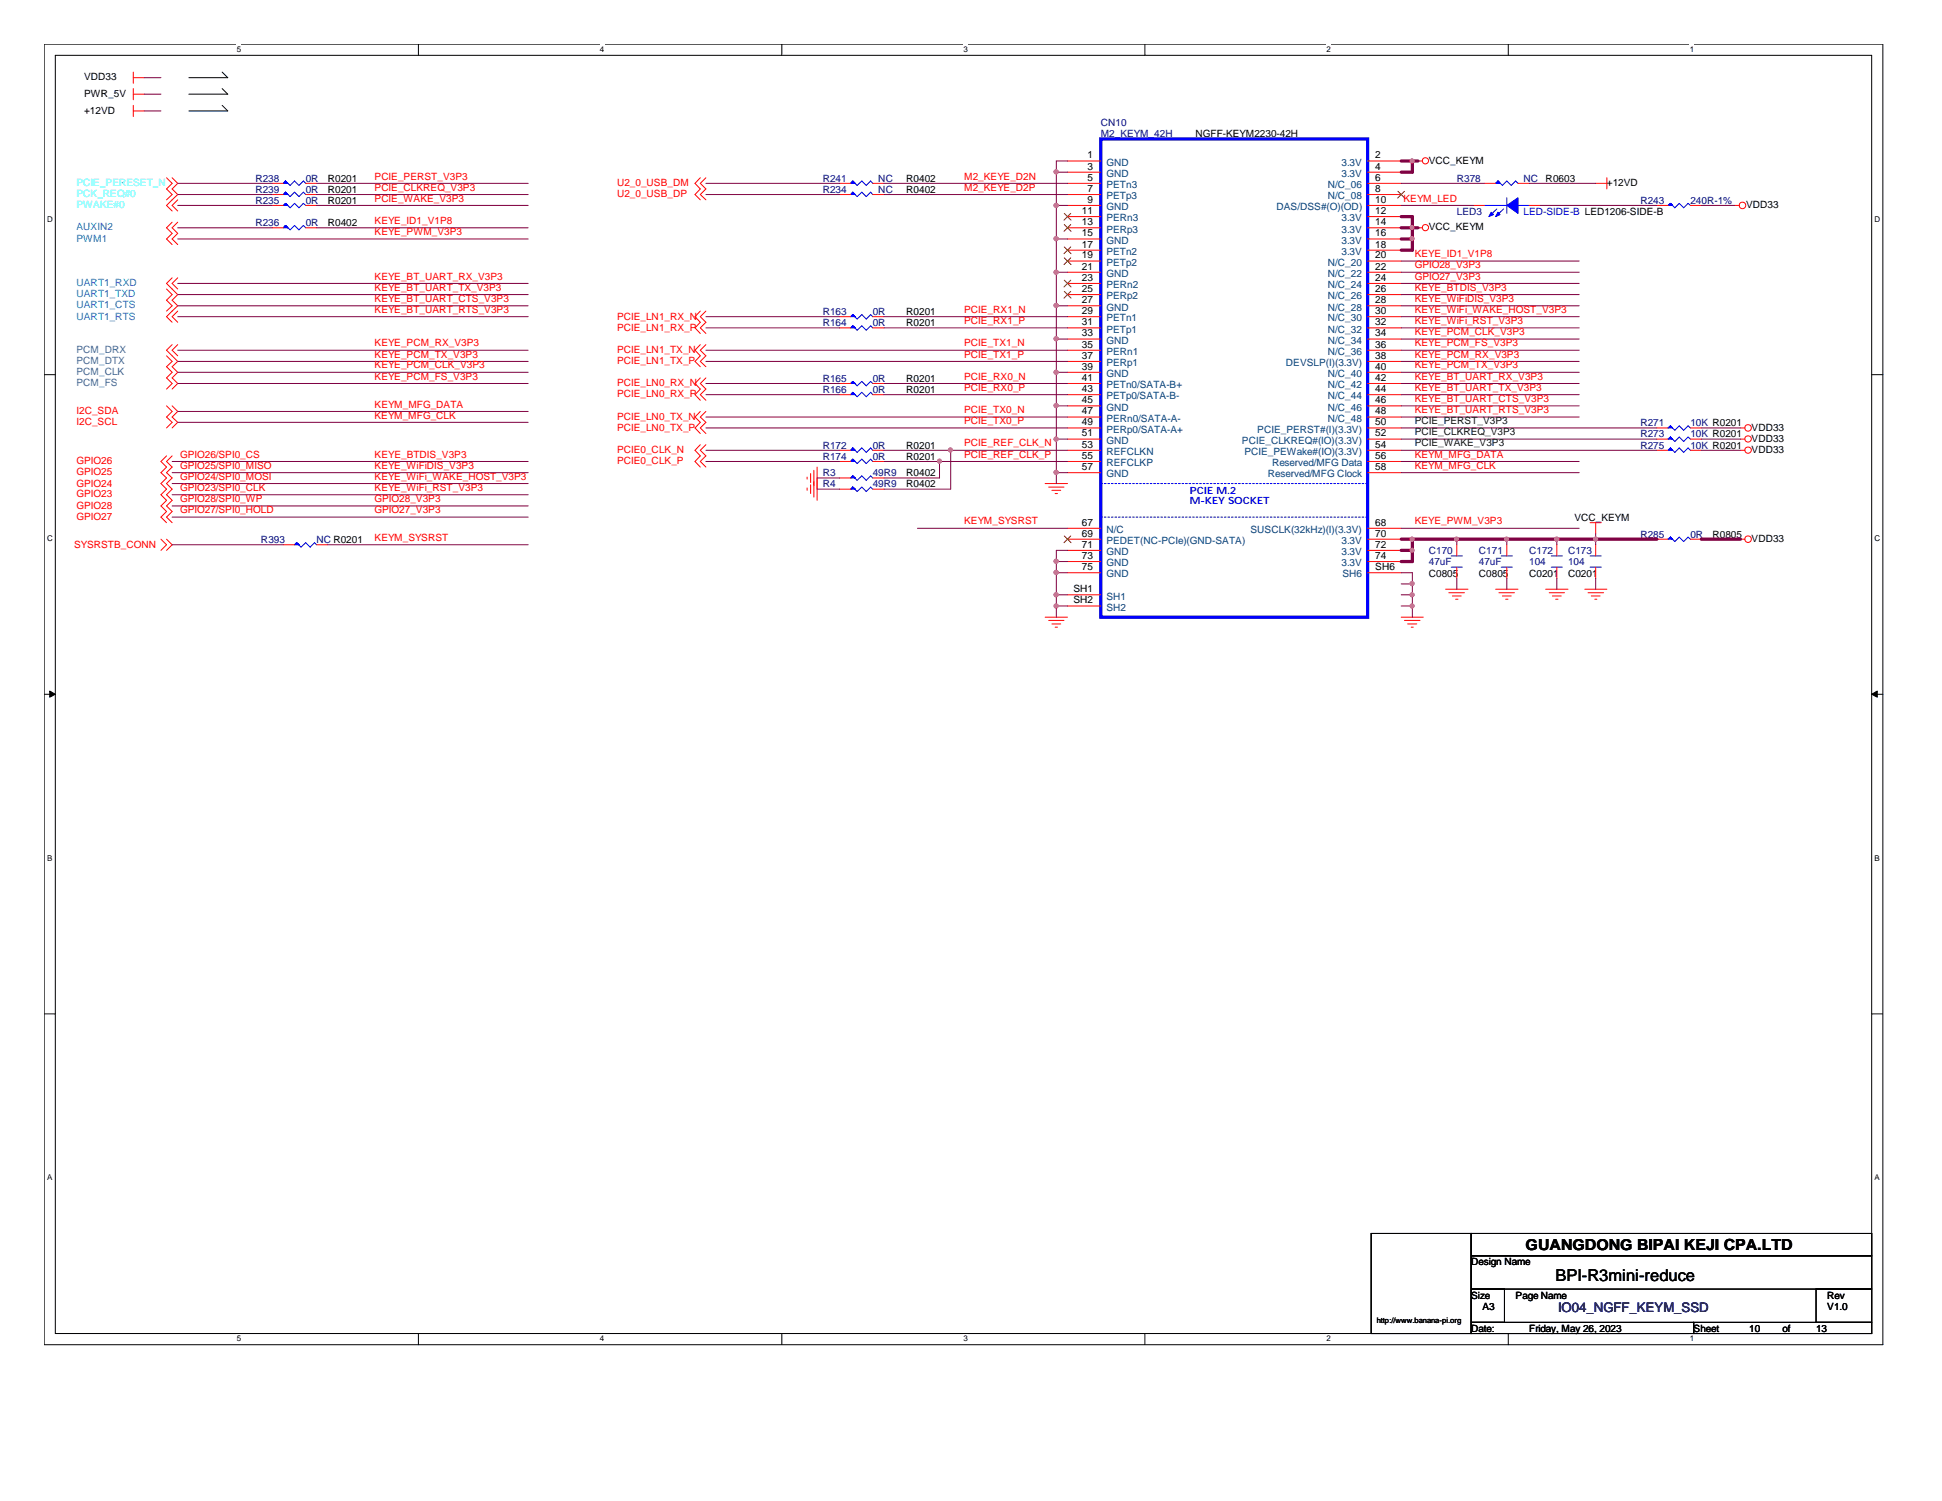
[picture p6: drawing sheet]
<svg xmlns="http://www.w3.org/2000/svg" width="279mm" height="216mm" viewBox="0 0 279 216" stroke-linecap="round" stroke-linejoin="round" font-family="sans-serif">
<path d="M6.3 6.3h264.6v187.1h-264.6zM8 8h261.3v183.8h-261.3z" fill="none" stroke="#000" stroke-width=".14"/>
<g fill="#fff">
<path d="M34.1 6.4h.6v1.3h-.6z"/>
<path d="M34.1 191.9h.6v1.3h-.6z"/>
</g>
<path d="M60.2 6.3v1.7M60.2 191.8v1.6" fill="none" stroke="#000" stroke-width=".14"/>
<g fill="#fff">
<path d="M86.3 6.4h.6v1.3h-.6z"/>
<path d="M86.3 191.9h.6v1.3h-.6z"/>
</g>
<path d="M112.5 6.3v1.7M112.5 191.8v1.6" fill="none" stroke="#000" stroke-width=".14"/>
<g fill="#fff">
<path d="M138.6 6.4h.6v1.3h-.6z"/>
<path d="M138.6 191.9h.6v1.3h-.6z"/>
</g>
<path d="M164.7 6.3v1.7M164.7 191.8v1.6" fill="none" stroke="#000" stroke-width=".14"/>
<g fill="#fff">
<path d="M190.8 6.4h.6v1.3h-.6z"/>
<path d="M190.8 191.9h.6v1.3h-.6z"/>
</g>
<path d="M217 6.3v1.7M217 191.8v1.6" fill="none" stroke="#000" stroke-width=".14"/>
<g fill="#fff">
<path d="M243.1 6.4h.6v1.3h-.6z"/>
<path d="M243.1 191.9h.6v1.3h-.6z"/>
<path d="M6.8 30.8h.7v1.3h-.7z"/>
<path d="M269.7 30.8h.8v1.3h-.8z"/>
<path d="M6.8 76.7h.7v1.4h-.7z"/>
<path d="M269.7 76.7h.8v1.4h-.8z"/>
</g>
<path d="M6.3 53.9h1.7M269.3 53.9h1.6" fill="none" stroke="#000" stroke-width=".14"/>
<g fill="#fff">
<path d="M6.8 122.7h.7v1.3h-.7z"/>
<path d="M269.7 122.7h.7v1.3h-.7z"/>
</g>
<path d="M6.3 99.9h1.7M269.3 99.9h1.6" fill="none" stroke="#000" stroke-width=".14"/>
<g fill="#000" stroke="#000" stroke-width=".14">
<path d="M7.2 99.4l.8 .5-.8 .4z" fill-rule="evenodd"/>
<path d="M269.3 99.9l.8-.5v.9z" fill-rule="evenodd"/>
</g>
<g fill="#fff">
<path d="M6.8 168.7h.7v1.3h-.7z"/>
<path d="M269.7 168.7h.7v1.3h-.7z"/>
</g>
<path d="M32 10.4l.8 .8h-5.6M32 12.7l.8 .8h-5.6M32 15.2l.8 .8h-5.6M6.3 145.8h1.7M269.3 145.8h1.6M197.3 177.4h14.4v14.4h-14.4zM211.7 177.4h57.6v3.2h-57.6zM211.7 180.6h57.6v4.8h-57.6zM211.7 185.4h4.8v4.8h-4.8zM211.7 190.2h32v1.6h-32zM243.7 190.2h25.6v1.6h-25.6zM261.3 185.4h8v4.8h-8z" fill="none" stroke="#000" stroke-width=".14"/>
<g fill="none" stroke="#f00" stroke-width=".14">
<path d="M19.2 16h1.5M19.2 10.4v1.6M19.2 12.7v1.7M19.2 15.2v1.6M19.2 13.5h1.5M19.2 11.2h1.5M24 25.6l.8 .8-.8 .8 .8 .8-.8 .7M24.8 25.6l.8 .8-.8 .8 .8 .8-1.6 1.5 .8 .9M24.8 32l-.8 .8 .8 .8-.8 .8 .8 .8M24.8 40l-.8 .8 1.6 1.6-.8 .8 .8 .8-1.6 1.6 .8 .8M25.6 28.7l-.8 .8 .8 .9M25.6 32l-.8 .8 .8 .8-.8 .8 .8 .8"/>
<path d="M25.6 40l-.8 .8 .8 .8M39.2 29.5h1.6M39.2 32.8h1.6M39.2 26.4h1.6M39.2 28h1.6M44 29.5h1.6M44 32.8h1.6M44 26.4h1.6M44 28h1.6M100.8 25.6l-.8 .8 .8 .8-.8 .8 .8 .7M101.6 25.6l-.8 .8 .8 .8-.8 .8 .8 .7M120.8 26.4h1.6"/>
<path d="M120.8 28h1.6M125.6 26.4h1.6M125.6 28h1.6M153.6 23.2h4.8M153.6 29.5h4.8M153.6 32.8h4.8M153.6 26.4h4.8M153.6 28h4.8M153.6 24.8h4.8M153.6 31.2h4.8M153.6 34.4h4.8M153.6 36h4.8"/>
<path d="M153.6 37.5h4.8M153.6 39.2h4.8M196.8 23.2h4.8M196.8 29.5h4.8M196.8 32.8h4.8M196.8 26.4h4.8M196.8 28h4.8M196.8 24.8h4.8M196.8 31.2h4.8M196.8 34.4h4.8M196.8 36h4.8M196.8 37.5h4.8"/>
<path d="M196.8 39.2h4.8M204 23.2h.6M204 32.8h.6M212 29.5h1.6M213.6 26.4h1.6M218.4 26.4h1.6M220 29.5h1.6M229.6 26.4h1.6M231.2 25.6v1.6M238.4 29.5h1.6M243.2 29.5h1.6M249.6 29.5h.6"/>
<path d="M24 41.6l.8 .8-.8 .8 .8 .8-.8 .7M24 51.2l.8 .8-.8 .7 .8 .9-.8 .8 .8 .8-.8 .8M24 58.4l.8 .8-.8 .8 .8 .7-.8 .9M24.8 49.6l-.8 .8 1.6 1.6-.8 .7 .8 .9-.8 .8 .8 .8-.8 .8M24.8 58.4l.8 .8-.8 .8 .8 .7-.8 .9M25.6 44.7l-.8 .9 .8 .8M25.6 49.6l-.8 .8 .8 .8M100.8 44.7l-.8 .9 .8 .8-.8 .8 .8 .8M100.8 49.6l-.8 .8 .8 .8-.8 .8 .8 .7M100.8 54.4l-.8 .8 .8 .8-.8 .8 .8 .8M100.8 59.2l-.8 .8 .8 .7-.8 .9 .8 .8M101.6 44.7l-.8 .9 .8 .8-.8 .8 .8 .8"/>
<path d="M101.6 49.6l-.8 .8 .8 .8-.8 .8 .8 .7M101.6 54.4l-.8 .8 .8 .8-.8 .8 .8 .8M101.6 59.2l-.8 .8 .8 .7-.8 .9 .8 .8M120.8 45.6h1.6M120.8 47.2h1.6M120.8 55.2h1.6M120.8 56.8h1.6M125.6 45.6h1.6M125.6 47.2h1.6M125.6 55.2h1.6M125.6 56.8h1.6M153.6 45.6h4.8"/>
<path d="M153.6 47.2h4.8M153.6 40.8h4.8M153.6 42.4h4.8M153.6 44h4.8M153.6 48.8h4.8M153.6 50.4h4.8M153.6 52h4.8M153.6 53.6h4.8M153.6 55.2h4.8M153.6 56.8h4.8M153.6 58.4h4.8M153.6 60h4.8"/>
<path d="M196.8 45.6h4.8M196.8 47.2h4.8M196.8 40.8h4.8M196.8 42.4h4.8M196.8 44h4.8M196.8 48.8h4.8M196.8 50.4h4.8M196.8 52h4.8M196.8 53.6h4.8M196.8 55.2h4.8M196.8 56.8h4.8M196.8 58.4h4.8"/>
<path d="M196.8 60h4.8M23.2 77.6l.8 .8-.8 .8M24 65.6l-.8 .8 .8 .8-.8 .8 .8 .7-.8 .9 .8 .8-.8 .8 .8 .8-.8 .8 .8 .8-.8 .8 .8 .8M24 77.6l.8 .8-.8 .8M24.8 65.6l-.8 .8 .8 .8-.8 .8 .8 .7-.8 .9 .8 .8-.8 .8 .8 .8-.8 .8 .8 .8-.8 .8 .8 .8M40.8 78.4h1.6M45.6 78.4h1.6M100.8 64l-.8 .8 .8 .8-.8 .8 .8 .8M101.6 64l-.8 .8 .8 .8-.8 .8 .8 .8M116.1 68.6v.3M116.1 70.2v.3M116.6 68.1v1.3"/>
<path d="M116.6 69.7v1.3M117.1 67.6v3.9M117.6 67.2v4.8M120.8 64.8h1.6M120.8 66.4h1.6M120.8 70.4h1.6M120.8 68.7h1.6M125.6 64.8h1.6M125.6 66.4h1.6M125.6 70.4h1.6M125.6 68.7h1.6M150.4 69.6h3.2"/>
<path d="M150.9 70.1h2.2M151.3 70.5h1.3M151.8 71h.3M153.6 61.6h4.8M153.6 63.2h4.8M153.6 64.8h4.8M153.6 77.6h4.8M153.6 66.4h4.8M153.6 68h4.8M153.6 76h4.8M153.6 79.2h4.8M196.8 61.6h4.8"/>
<path d="M196.8 63.2h4.8M196.8 64.8h4.8M196.8 77.6h4.8M196.8 66.4h4.8M196.8 68h4.8M196.8 76h4.8M196.8 79.2h4.8M209.6 78.4v1.6M216.8 78.4v1.6M224 78.4v1.6M228.8 75.2h1.6M229.6 75.2v1.6"/>
<path d="M229.6 78.4v1.6M238.4 61.6h1.6M238.4 63.2h1.6M238.4 64.8h1.6M238.4 77.6h1.6M243.2 61.6h1.6M243.2 63.2h1.6M243.2 64.8h1.6M243.2 77.6h1.6M250.4 61.6h.6M250.4 63.2h.6M250.4 64.8h.6"/>
<path d="M250.4 77.6h.6M150.4 88.8h3.2M150.9 89.2h2.2M151.3 89.7h1.3M151.8 90.2h.3M153.6 80.8h4.8M153.6 82.4h4.8M153.6 85.6h4.8M153.6 87.2h4.8M196.8 80.8h4.8M196.8 82.4h4.8M201.6 88.8h3.2"/>
<path d="M202.1 89.2h2.2M202.5 89.7h1.3M203 90.2h.3M208 84.8h3.2M208.4 85.3h2.3M209 85.7h1.2M209.4 86.2h.4M209.6 81.6v1.6M215.2 84.8h3.2M215.6 85.3h2.3M216.2 85.7h1.2M216.6 86.2h.4"/>
<path d="M216.8 81.6v1.6M222.4 84.8h3.2M222.9 85.3h2.2M223.4 85.7h1.2M223.8 86.2h.4M224 81.6v1.6M228 84.8h3.2M228.5 85.3h2.2M228.9 85.7h1.3M229.4 86.2h.3M229.6 81.6v1.6"/>
<circle cx="205.1" cy="23.1" r=".45"/>
<circle cx="205.1" cy="32.7" r=".45"/>
<circle cx="250.7" cy="29.5" r=".47"/>
<circle cx="251.5" cy="77.5" r=".47"/>
<circle cx="251.5" cy="61.5" r=".47"/>
<circle cx="251.5" cy="63.1" r=".46"/>
<circle cx="251.5" cy="64.7" r=".46"/>
</g>
<g fill="none" stroke="#00f" stroke-width=".14">
<path d="M40.8 28l.3-.4 .6 .7 .7-.7 .6 .7 .6-.7 .4 .4M40.8 26.4l.3-.4 .6 .7 .7-.7 .6 .7 .6-.7 .4 .4M40.8 32.8l.3-.4 .6 .7 .7-.7 .6 .7 .6-.7 .4 .4M40.8 29.5l.3-.2 .6 .6 .7-.6 .6 .6 .6-.6 .4 .2M122.4 28l.3-.4 .6 .7 .7-.7 .6 .7 .7-.7 .3 .4M122.4 26.4l.3-.4 .6 .7 .7-.7 .6 .7 .7-.7 .3 .4M213.6 29.5h3.2M215.2 26.4l.3-.4 .7 .7 .6-.7 .6 .7 .7-.7 .3 .4M215.3 30.1l-.9 .9M216.3 30.1l-1 .9M216.8 28.4v2.3M218.4 29.5h1.6"/>
<path d="M240 29.5l.3-.2 .7 .6 .6-.6 .6 .6 .7-.6 .3 .2M122.4 45.6l.3-.3 .6 .6 .7-.6 .6 .6 .7-.6 .3 .3M122.4 47.2l.3-.3 .6 .6 .7-.6 .6 .6 .7-.6 .3 .3M122.4 56.8l.3-.4 .6 .7 .7-.7 .6 .7 .7-.7 .3 .4M122.4 55.2l.3-.3 .6 .6 .7-.6 .6 .6 .7-.6 .3 .3M42.4 78.4l.3-.3 .6 .6 .7-.6 .6 .6 .7-.6 .3 .3M122.4 64.8l.3-.4 .6 .7 .7-.7 .6 .7 .7-.7 .3 .4M122.4 66.4l.3-.4 .6 .7 .7-.7 .6 .7 .7-.7 .3 .4M122.4 70.4l.3-.3 .6 .6 .7-.6 .6 .6 .7-.6 .3 .3M122.4 68.7l.3-.2 .6 .6 .7-.6 .6 .6 .7-.6 .3 .2M208.8 80h1.6M216 80h1.6"/>
<path d="M223.2 80h1.6M228.8 80h1.6M240 61.6l.3-.3 .7 .6 .6-.6 .6 .6 .7-.6 .3 .3M240 77.6l.3-.3 .7 .6 .6-.6 .6 .6 .7-.6 .3 .3M240 63.2l.3-.3 .7 .6 .6-.6 .6 .6 .7-.6 .3 .3M240 64.8l.3-.4 .7 .7 .6-.7 .6 .7 .7-.7 .3 .4M208.8 81.6h1.6M216 81.6h1.6M223.2 81.6h1.6M228.8 81.6h1.6"/>
</g>
<g fill="#00f" stroke="#00f" stroke-width=".14">
<path d="M42.7 78.1l.3 .3h-.6l.3-.3 .3 .3z" fill-rule="evenodd"/>
<path d="M122.7 64.4l.3 .4h-.6l.3-.4 .3 .4z" fill-rule="evenodd"/>
<path d="M122.4 45.6l.3-.3 .3 .3-.3-.3 .3 .3z" fill-rule="evenodd"/>
<path d="M41.1 27.6l.3 .4h-.6l.3-.4 .3 .4z" fill-rule="evenodd"/>
<path d="M41.1 26l.3 .4h-.6l.3-.4 .3 .4z" fill-rule="evenodd"/>
<path d="M122.7 66l.3 .4h-.6l.3-.4 .3 .4z" fill-rule="evenodd"/>
<path d="M122.4 70.4l.3-.3 .3 .3-.3-.3 .3 .3z" fill-rule="evenodd"/>
<path d="M122.7 27.6l.3 .4h-.6l.3-.4 .3 .4z" fill-rule="evenodd"/>
<path d="M122.7 46.9l.3 .3h-.6l.3-.3 .3 .3z" fill-rule="evenodd"/>
<path d="M240 29.5l.3-.2 .3 .2-.3-.2 .3 .2z" fill-rule="evenodd"/>
<path d="M122.7 26l.3 .4h-.6l.3-.4 .3 .4z" fill-rule="evenodd"/>
<path d="M122.7 68.5l.3 .2h-.6l.3-.2 .3 .2z" fill-rule="evenodd"/>
<path d="M122.7 56.4l.3 .4h-.6l.3-.4 .3 .4z" fill-rule="evenodd"/>
<path d="M240 61.6l.3-.3 .3 .3-.3-.3 .3 .3z" fill-rule="evenodd"/>
<path d="M41.1 32.4l.3 .4h-.6l.3-.4 .3 .4z" fill-rule="evenodd"/>
<path d="M240 77.6l.3-.3 .3 .3-.3-.3 .3 .3z" fill-rule="evenodd"/>
<path d="M216.8 29.5l1.6-1.1v2.3z" fill-rule="evenodd"/>
<path d="M214.5 30.5l.4 .4-.7 .3z" fill-rule="evenodd"/>
<path d="M215.5 30.5l.3 .4-.6 .3z" fill-rule="evenodd"/>
<path d="M240 63.2l.3-.3 .3 .3-.3-.3 .3 .3z" fill-rule="evenodd"/>
<path d="M41.1 29.3l.3 .2h-.6l.3-.2 .3 .2z" fill-rule="evenodd"/>
<path d="M215.5 26l.3 .4h-.6l.3-.4 .3 .4z" fill-rule="evenodd"/>
<path d="M240.3 64.4l.3 .4h-.6l.3-.4 .3 .4z" fill-rule="evenodd"/>
<path d="M122.4 55.2l.3-.3 .3 .3-.3-.3 .3 .3z" fill-rule="evenodd"/>
</g>
<path d="M158.4 20h38.4v68.8h-38.4z" fill="none" stroke="#00f" stroke-width=".47"/>
<path d="M158.4 74.4h38.4M158.4 69.6h38.4" fill="none" stroke="#00f" stroke-width=".14" stroke-dasharray=".3 .3"/>
<g fill="none" stroke="#804000" stroke-width=".14">
<path d="M153.1 30.7l1 1M153.1 32.3l1 1M153.1 35.5l1 1M153.1 37.1l1 1M154.1 30.7l-1 1M154.1 32.3l-1 1M154.1 35.5l-1 1M154.1 37.1l-1 1M201.1 27.5l1 1M202.1 27.5l-1 1M153.1 40.3l1 1M153.1 41.9l1 1"/>
<path d="M154.1 40.3l-1 1M154.1 41.9l-1 1M153.1 77.1l1 1M154.1 77.1l-1 1"/>
</g>
<g fill="none" stroke="#800040" stroke-width=".14">
<path d="M20.7 11.2h2.5M20.7 13.5h2.5M20.7 16h2.5M25.6 28h13.6M25.6 29.5h13.6M25.6 26.4h13.6M25.6 32.8h13.6M25.6 34.4h50.4M45.6 28h30.4M45.6 29.5h30.4M45.6 26.4h30.4M45.6 32.8h30.4"/>
<path d="M101.6 28h19.2M101.6 26.4h19.2M127.2 28h26.4M127.2 26.4h26.4M152 29.5h1.6M152 34.4h1.6M152 24.8h1.6M152 39.2h1.6M153.6 23.2h-1.6v46.4M201.6 29.5h10.4M201.6 26.4h12M201.6 39.2h25.6"/>
<path d="M201.6 37.5h25.6M220 26.4h9.6M221.6 29.5h16.8M244.8 29.5h4.8M25.6 40.8h50.4M25.6 42.4h50.4M25.6 44h50.4M25.6 45.6h50.4M25.6 50.4h50.4M25.6 52h50.4M25.6 53.6h50.4M25.6 55.2h50.4"/>
<path d="M25.6 59.2h50.4M101.6 45.6h19.2M101.6 50.4h52M101.6 52h52M101.6 55.2h19.2M101.6 47.2h19.2M101.6 56.8h19.2M101.6 60h52M127.2 45.6h26.4M127.2 55.2h26.4M127.2 47.2h26.4M127.2 56.8h26.4"/>
<path d="M152 44h1.6M152 53.6h1.6M152 48.8h1.6M152 58.4h1.6M201.6 40.8h25.6M201.6 42.4h25.6M201.6 44h25.6M201.6 45.6h25.6M201.6 50.4h25.6M201.6 52h25.6M201.6 53.6h25.6M201.6 55.2h25.6"/>
<path d="M201.6 47.2h25.6M201.6 48.8h25.6M201.6 56.8h25.6M201.6 58.4h25.6M201.6 60h25.6M24.8 66.4h51.2M24.8 68h51.2M24.8 69.6h51.2M24.8 71.2h51.2M24.8 72.8h51.2M24.8 74.4h51.2M24.8 78.4h16"/>
<path d="M25.6 60.7h50.4M47.2 78.4h28.8M101.6 61.6h52M101.6 64.8h19.2M101.6 66.4h19.2M117.6 68.7h3.2M117.6 70.4h3.2M127.2 64.8h26.4M127.2 66.4h26.4M132 76h21.6M135.2 66.4v2.3h-8M136.8 64.8v5.6h-9.6"/>
<path d="M152 63.2h1.6M152 68h1.6M153.6 79.2h-1.6v9.6M201.6 61.6h36.8M201.6 63.2h36.8M201.6 64.8h36.8M201.6 66.4h25.6M201.6 68h25.6M201.6 76h25.6M209.6 77.6v.8M216.8 77.6v.8M224 77.6v.8"/>
<path d="M229.6 76.8v1.6M244.8 61.6h5.6M244.8 63.2h5.6M244.8 64.8h5.6M152 80.8h1.6M152 82.4h1.6M152 85.6h1.6M152 87.2h1.6M201.6 82.4h1.6v6.4M201.6 84h1.6M201.6 85.6h1.6M201.6 87.2h1.6"/>
<path d="M209.6 83.2v1.6M216.8 83.2v1.6M224 83.2v1.6M229.6 83.2v1.6"/>
</g>
<path d="M201.6 23.2h2.4M201.6 31.2h1.6v4.8h-1.6M201.6 32.8h2.4M201.6 34.4h1.6M203.2 23.2v1.6h-1.6M201.6 77.6h36.8M201.6 79.2h1.6M203.2 77.6v3.2h-1.6M244.8 77.6h5.6" fill="none" stroke="#800040" stroke-width=".47"/>
<g fill="#f0f" stroke="#f0f" stroke-width=".14">
<circle cx="203.2" cy="23.2" r=".3"/>
<circle cx="152" cy="24.7" r=".31"/>
<circle cx="152" cy="34.3" r=".31"/>
<circle cx="152" cy="29.5" r=".31"/>
<circle cx="203.2" cy="32.7" r=".3"/>
<circle cx="203.2" cy="34.3" r=".3"/>
<circle cx="152" cy="43.9" r=".31"/>
<circle cx="152" cy="39.2" r=".31"/>
<circle cx="152" cy="48.7" r=".31"/>
<circle cx="152" cy="58.3" r=".31"/>
<circle cx="152" cy="53.5" r=".31"/>
<circle cx="152" cy="67.9" r=".31"/>
<circle cx="152" cy="63.2" r=".31"/>
<circle cx="203.2" cy="79.2" r=".3"/>
<circle cx="209.6" cy="77.5" r=".3"/>
<circle cx="203.2" cy="77.5" r=".3"/>
<circle cx="216.7" cy="77.5" r=".3"/>
<circle cx="224" cy="77.5" r=".31"/>
<circle cx="229.6" cy="77.5" r=".3"/>
<circle cx="152" cy="82.3" r=".31"/>
<circle cx="152" cy="80.7" r=".31"/>
<circle cx="152" cy="85.6" r=".31"/>
<circle cx="203.2" cy="83.9" r=".3"/>
<circle cx="203.2" cy="85.6" r=".3"/>
<circle cx="152" cy="87.2" r=".31"/>
<circle cx="203.2" cy="87.2" r=".3"/>
<circle cx="135.2" cy="66.3" r=".3"/>
<circle cx="136.7" cy="64.7" r=".3"/>
</g>
<text font-size="2.4" x="223.8" y="184.3">BPI-R3mini-reduce</text>
<text font-size="2.2" x="219.5" y="179.8">GUANGDONG BIPAI KEJI CPA.LTD</text>
<text font-size="1.9" fill="#000080" x="224.2" y="188.7">IO04_NGFF_KEYM_SSD</text>
<g font-size="1.4">
<text x="12.1" y="11.6">VDD33</text>
<text x="12.1" y="16.3">+12VD</text>
<text x="12.1" y="14">PWR_5V</text>
<text x="156.5" y="22.8">1</text>
<text x="172" y="19.7">NGFF-KEYM2230-42H</text>
<text x="197.9" y="22.8">2</text>
<text x="205.6" y="23.5">VCC_KEYM</text>
<text x="47.2" y="27.7">R0201</text>
<text x="47.2" y="26.1">R0201</text>
<text x="47.2" y="29.3">R0201</text>
<text x="130.4" y="27.7">R0402</text>
<text x="130.4" y="26.1">R0402</text>
<text x="156.5" y="24.4">3</text>
<text x="156.5" y="26">5</text>
<text x="156.5" y="27.6">7</text>
<text x="156.5" y="29.2">9</text>
<text x="197.9" y="24.4">4</text>
<text x="197.9" y="26">6</text>
<text x="197.9" y="27.6">8</text>
<text x="197.9" y="29.2">10</text>
<text x="222.4" y="26.1">R0603</text>
<text x="231.2" y="26.8">+12VD</text>
<text x="251.2" y="30">VDD33</text>
<text x="47.2" y="32.5">R0402</text>
<text x="155.7" y="30.8">11</text>
<text x="155.7" y="32.4">13</text>
<text x="155.7" y="34">15</text>
<text x="155.7" y="35.6">17</text>
<text x="197.9" y="30.8">12</text>
<text x="197.9" y="32.4">14</text>
<text x="197.9" y="34">16</text>
<text x="197.9" y="35.6">18</text>
<text x="205.6" y="33.1">VCC_KEYM</text>
<text x="155.7" y="37.2">19</text>
<text x="155.7" y="38.8">21</text>
<text x="155.7" y="40.4">23</text>
<text x="155.7" y="42">25</text>
<text x="197.9" y="37.2">20</text>
<text x="197.9" y="38.8">22</text>
<text x="197.9" y="40.4">24</text>
<text x="197.9" y="42">26</text>
<text x="130.4" y="45.3">R0201</text>
<text x="130.4" y="46.9">R0201</text>
<text x="155.7" y="43.6">27</text>
<text x="155.7" y="45.2">29</text>
<text x="155.7" y="46.8">31</text>
<text x="197.9" y="46.8">32</text>
<text x="197.9" y="43.6">28</text>
<text x="197.9" y="45.2">30</text>
<text x="155.7" y="48.4">33</text>
<text x="155.7" y="50">35</text>
<text x="155.7" y="51.6">37</text>
<text x="155.7" y="53.2">39</text>
<text x="197.9" y="53.2">40</text>
<text x="197.9" y="51.6">38</text>
<text x="197.9" y="50">36</text>
<text x="197.9" y="48.4">34</text>
<text x="130.4" y="56.5">R0201</text>
<text x="130.4" y="54.9">R0201</text>
<text x="155.7" y="54.8">41</text>
<text x="155.7" y="56.4">43</text>
<text x="155.7" y="58">45</text>
<text x="155.7" y="59.6">47</text>
<text x="197.9" y="59.6">48</text>
<text x="197.9" y="58">46</text>
<text x="197.9" y="56.4">44</text>
<text x="197.9" y="54.8">42</text>
<text x="130.4" y="64.5">R0201</text>
<text x="155.7" y="61.2">49</text>
<text x="155.7" y="62.8">51</text>
<text x="155.7" y="64.4">53</text>
<text x="155.7" y="66">55</text>
<text x="197.9" y="66">56</text>
<text x="197.9" y="64.4">54</text>
<text x="197.9" y="62.8">52</text>
<text x="197.9" y="61.2">50</text>
<text x="252" y="62">VDD33</text>
<text x="252" y="63.5">VDD33</text>
<text x="252" y="65.2">VDD33</text>
<text x="130.4" y="66.1">R0201</text>
<text x="130.4" y="70.1">R0402</text>
<text x="130.4" y="68.5">R0402</text>
<text x="155.7" y="67.6">57</text>
<text x="197.9" y="67.6">58</text>
<text x="155.7" y="75.6">67</text>
<text x="155.7" y="77.2">69</text>
<text x="197.9" y="77.2">70</text>
<text x="197.9" y="75.6">68</text>
<text x="226.5" y="74.9">VCC_KEYM</text>
<text x="246.4" y="77.3">R0805</text>
<text x="252" y="78">VDD33</text>
<text x="155.7" y="78.8">71</text>
<text x="155.7" y="80.4">73</text>
<text x="155.7" y="82">75</text>
<text x="197.9" y="80.4">74</text>
<text x="197.9" y="78.8">72</text>
<text x="197.9" y="82">SH6</text>
<text x="205.6" y="82.9">C0805</text>
<text x="212.8" y="82.9">C0805</text>
<text x="220" y="82.9">C0201</text>
<text x="225.6" y="82.9">C0201</text>
<text x="154.4" y="85.2">SH1</text>
<text x="154.4" y="86.8">SH2</text>
<text x="211.7" y="182">Design Name</text>
<text x="211.7" y="186.8">Size</text>
<text x="211.7" y="191.6">Date:</text>
<text x="213.3" y="188.4">A3</text>
<text x="218.1" y="186.8">Page Name</text>
<text x="220" y="191.6">Friday, May 26, 2023</text>
<text x="243.7" y="191.6">Sheet</text>
<text x="251.7" y="191.6">10</text>
<text x="256.5" y="191.6">of</text>
<text x="261.3" y="191.6">13</text>
<text x="262.9" y="186.8">Rev</text>
<text x="262.9" y="188.4">V1.0</text>
</g>
<g font-size="1.4" fill="#000080">
<text x="158.4" y="18.1">CN10</text>
<text x="158.4" y="19.7">M2_KEYM_42H</text>
<text x="36.7" y="27.7">R239</text>
<text x="36.7" y="26.1">R238</text>
<text x="36.7" y="29.3">R235</text>
<text x="44" y="27.7">0R</text>
<text x="44" y="26.1">0R</text>
<text x="44" y="29.3">0R</text>
<text x="118.4" y="27.7">R234</text>
<text x="118.4" y="26.1">R241</text>
<text x="126.4" y="27.7">NC</text>
<text x="126.4" y="26.1">NC</text>
<text x="209.6" y="26.1">R378</text>
<text x="219.2" y="26.1">NC</text>
<text x="236" y="29.3">R243</text>
<text x="243.2" y="29.3">240R-1%</text>
<text x="36.7" y="32.5">R236</text>
<text x="44" y="32.5">0R</text>
<text x="209.6" y="30.9">LED3</text>
<text x="118.4" y="45.3">R163</text>
<text x="118.4" y="46.9">R164</text>
<text x="125.6" y="45.3">0R</text>
<text x="125.6" y="46.9">0R</text>
<text x="118.4" y="56.5">R166</text>
<text x="118.4" y="54.9">R165</text>
<text x="125.6" y="56.5">0R</text>
<text x="125.6" y="54.9">0R</text>
<text x="118.4" y="64.5">R172</text>
<text x="125.6" y="64.5">0R</text>
<text x="236" y="61.3">R271</text>
<text x="236" y="62.9">R273</text>
<text x="236" y="64.5">R275</text>
<text x="243.2" y="61.3">10K R0201</text>
<text x="243.2" y="62.9">10K R0201</text>
<text x="243.2" y="64.5">10K R0201</text>
<text x="118.4" y="66.1">R174</text>
<text x="118.4" y="70.1">R4</text>
<text x="118.4" y="68.5">R3</text>
<text x="125.6" y="66.1">0R</text>
<text x="125.6" y="70.1">49R9</text>
<text x="125.6" y="68.5">49R9</text>
<text x="236" y="77.3">R285</text>
<text x="243.2" y="77.3">0R</text>
<text x="37.5" y="78.1">R393</text>
<text x="45.6" y="78.1">NC R0201</text>
<text x="205.6" y="79.7">C170</text>
<text x="205.6" y="81.3">47uF</text>
<text x="212.8" y="79.7">C171</text>
<text x="212.8" y="81.3">47uF</text>
<text x="220" y="79.7">C172</text>
<text x="220" y="81.3">104</text>
<text x="225.6" y="79.7">C173</text>
<text x="225.6" y="81.3">104</text>
</g>
<g font-size="1.4" fill="#004080">
<text x="159.2" y="23.8">GND</text>
<text x="193" y="23.8">3.3V</text>
<text x="159.2" y="25.4">GND</text>
<text x="159.2" y="27.1">PETn3</text>
<text x="159.2" y="28.7">PETp3</text>
<text x="191.1" y="27.1">N/C_06</text>
<text x="191.1" y="28.7">N/C_08</text>
<text x="193" y="25.4">3.3V</text>
<text x="159.2" y="30.2">GND</text>
<text x="159.2" y="31.8">PERn3</text>
<text x="159.2" y="33.4">PERp3</text>
<text x="159.2" y="35.1">GND</text>
<text x="183.6" y="30.2">DAS/DSS#(O)(OD)</text>
<text x="193" y="31.8">3.3V</text>
<text x="193" y="33.4">3.3V</text>
<text x="193" y="35.1">3.3V</text>
<text x="159.2" y="36.7">PETn2</text>
<text x="159.2" y="38.2">PETp2</text>
<text x="159.2" y="39.8">GND</text>
<text x="159.2" y="41.4">PERn2</text>
<text x="191.1" y="38.2">N/C_20</text>
<text x="191.1" y="39.8">N/C_22</text>
<text x="191.1" y="41.4">N/C_24</text>
<text x="193" y="36.7">3.3V</text>
<text x="159.2" y="43.1">PERp2</text>
<text x="159.2" y="44.7">GND</text>
<text x="159.2" y="46.2">PETn1</text>
<text x="159.2" y="47.8">PETp1</text>
<text x="191.1" y="47.8">N/C_32</text>
<text x="191.1" y="43.1">N/C_26</text>
<text x="191.1" y="44.7">N/C_28</text>
<text x="191.1" y="46.2">N/C_30</text>
<text x="159.2" y="49.4">GND</text>
<text x="159.2" y="51.1">PERn1</text>
<text x="159.2" y="52.7">PERp1</text>
<text x="185" y="52.7">DEVSLP(I)(3.3V)</text>
<text x="191.1" y="51.1">N/C_36</text>
<text x="191.1" y="49.4">N/C_34</text>
<text x="159.2" y="54.2">GND</text>
<text x="159.2" y="55.8">PETn0/SATA-B+</text>
<text x="159.2" y="57.4">PETp0/SATA-B-</text>
<text x="159.2" y="59.1">GND</text>
<text x="191.1" y="59.1">N/C_46</text>
<text x="191.1" y="57.4">N/C_44</text>
<text x="191.1" y="55.8">N/C_42</text>
<text x="191.1" y="54.2">N/C_40</text>
<text x="159.2" y="60.7">PERn0/SATA-A-</text>
<text x="159.2" y="62.2">PERp0/SATA-A+</text>
<text x="159.2" y="63.8">GND</text>
<text x="159.2" y="65.4">REFCLKN</text>
<text x="178.7" y="63.8">PCIE_CLKREQ#(IO)(3.3V)</text>
<text x="179" y="65.4">PCIE_PEWake#(IO)(3.3V)</text>
<text x="180.9" y="62.2">PCIE_PERST#(I)(3.3V)</text>
<text x="191.1" y="60.7">N/C_48</text>
<text x="159.2" y="67.1">REFCLKP</text>
<text x="159.2" y="68.7">GND</text>
<text x="182.4" y="68.7">Reserved/MFG Clock</text>
<text x="183" y="67.1">Reserved/MFG Data</text>
<text x="159.2" y="76.7">N/C</text>
<text x="179.9" y="76.7">SUSCLK(32kHz)(I)(3.3V)</text>
<text x="159.2" y="78.2">PEDET(NC-PCIe)(GND-SATA)</text>
<text x="159.2" y="79.8">GND</text>
<text x="159.2" y="81.4">GND</text>
<text x="159.2" y="83.1">GND</text>
<text x="193" y="81.4">3.3V</text>
<text x="193" y="79.8">3.3V</text>
<text x="193" y="78.2">3.3V</text>
<text x="193.1" y="83.1">SH6</text>
<text x="159.2" y="86.2">SH1</text>
<text x="159.2" y="87.8">SH2</text>
</g>
<g font-size="1.4" fill="#0ff">
<text x="11" y="28.4">PCK_REQ#0</text>
<text x="11" y="30">PWAKE#0</text>
<text x="11" y="26.8">PCIE_PERESET_N</text>
</g>
<g font-size="1.4" fill="#f00">
<text x="53.9" y="27.4">PCIE_CLKREQ_V3P3</text>
<text x="53.9" y="29">PCIE_WAKE_V3P3</text>
<text x="53.9" y="25.8">PCIE_PERST_V3P3</text>
<text x="88.8" y="28.4">U2_0_USB_DP</text>
<text x="88.8" y="26.8">U2_0_USB_DM</text>
<text x="138.7" y="27.4">M2_KEYE_D2P</text>
<text x="138.7" y="25.8">M2_KEYE_D2N</text>
<text x="201.9" y="29">KEYM_LED</text>
<text x="53.9" y="32.2">KEYE_ID1_V1P8</text>
<text x="53.9" y="33.8">KEYE_PWM_V3P3</text>
<text x="53.9" y="40.2">KEYE_BT_UART_RX_V3P3</text>
<text x="53.9" y="41.8">KEYE_BT_UART_TX_V3P3</text>
<text x="203.5" y="41.8">KEYE_BTDIS_V3P3</text>
<text x="203.5" y="37">KEYE_ID1_V1P8</text>
<text x="203.5" y="38.6">GPIO28_V3P3</text>
<text x="203.5" y="40.2">GPIO27_V3P3</text>
<text x="53.9" y="43.4">KEYE_BT_UART_CTS_V3P3</text>
<text x="53.9" y="45">KEYE_BT_UART_RTS_V3P3</text>
<text x="88.8" y="46">PCIE_LN1_RX_N</text>
<text x="88.8" y="47.5">PCIE_LN1_RX_P</text>
<text x="138.7" y="45">PCIE_RX1_N</text>
<text x="138.7" y="46.6">PCIE_RX1_P</text>
<text x="203.5" y="43.4">KEYE_WiFiDIS_V3P3</text>
<text x="203.5" y="45">KEYE_WiFi_WAKE_HOST_V3P3</text>
<text x="203.5" y="46.6">KEYE_WiFi_RST_V3P3</text>
<text x="53.9" y="49.8">KEYE_PCM_RX_V3P3</text>
<text x="53.9" y="51.4">KEYE_PCM_TX_V3P3</text>
<text x="53.9" y="53">KEYE_PCM_CLK_V3P3</text>
<text x="88.8" y="50.8">PCIE_LN1_TX_N</text>
<text x="88.8" y="52.4">PCIE_LN1_TX_P</text>
<text x="138.7" y="49.8">PCIE_TX1_N</text>
<text x="138.7" y="51.4">PCIE_TX1_P</text>
<text x="203.5" y="48.2">KEYE_PCM_CLK_V3P3</text>
<text x="203.5" y="49.8">KEYE_PCM_FS_V3P3</text>
<text x="203.5" y="51.4">KEYE_PCM_RX_V3P3</text>
<text x="203.5" y="53">KEYE_PCM_TX_V3P3</text>
<text x="11" y="59.6">I2C_SDA</text>
<text x="53.9" y="54.6">KEYE_PCM_FS_V3P3</text>
<text x="53.9" y="58.6">KEYM_MFG_DATA</text>
<text x="88.8" y="55.5">PCIE_LN0_RX_N</text>
<text x="88.8" y="57.2">PCIE_LN0_RX_P</text>
<text x="138.7" y="54.6">PCIE_RX0_N</text>
<text x="138.7" y="56.2">PCIE_RX0_P</text>
<text x="138.7" y="59.4">PCIE_TX0_N</text>
<text x="203.5" y="54.6">KEYE_BT_UART_RX_V3P3</text>
<text x="203.5" y="56.2">KEYE_BT_UART_TX_V3P3</text>
<text x="203.5" y="57.8">KEYE_BT_UART_CTS_V3P3</text>
<text x="203.5" y="59.4">KEYE_BT_UART_RTS_V3P3</text>
<text x="11" y="61.2">I2C_SCL</text>
<text x="25.9" y="65.8">GPIO26/SPI0_CS</text>
<text x="53.9" y="60.2">KEYM_MFG_CLK</text>
<text x="53.9" y="65.8">KEYE_BTDIS_V3P3</text>
<text x="88.8" y="60.4">PCIE_LN0_TX_N</text>
<text x="88.8" y="62">PCIE_LN0_TX_P</text>
<text x="88.8" y="65.2">PCIE0_CLK_N</text>
<text x="138.7" y="61">PCIE_TX0_P</text>
<text x="138.7" y="65.8">PCIE_REF_CLK_P</text>
<text x="138.7" y="64.2">PCIE_REF_CLK_N</text>
<text x="203.5" y="65.8">KEYM_MFG_DATA</text>
<text x="11" y="66.8">GPIO26</text>
<text x="11" y="68.4">GPIO25</text>
<text x="11" y="70">GPIO24</text>
<text x="11" y="71.5">GPIO23</text>
<text x="25.9" y="67.4">GPIO25/SPI0_MISO</text>
<text x="25.9" y="69">GPIO24/SPI0_MOSI</text>
<text x="25.9" y="70.6">GPIO23/SPI0_CLK</text>
<text x="53.9" y="67.4">KEYE_WiFiDIS_V3P3</text>
<text x="53.9" y="69">KEYE_WiFi_WAKE_HOST_V3P3</text>
<text x="53.9" y="70.6">KEYE_WiFi_RST_V3P3</text>
<text x="88.8" y="66.8">PCIE0_CLK_P</text>
<text x="203.5" y="67.4">KEYM_MFG_CLK</text>
<text x="11" y="73.2">GPIO28</text>
<text x="11" y="74.8">GPIO27</text>
<text x="25.9" y="72.2">GPIO28/SPI0_WP</text>
<text x="25.9" y="73.8">GPIO27/SPI0_HOLD</text>
<text x="53.9" y="77.8">KEYM_SYSRST</text>
<text x="53.9" y="72.2">GPIO28_V3P3</text>
<text x="53.9" y="73.8">GPIO27_V3P3</text>
<text x="138.7" y="75.4">KEYM_SYSRST</text>
<text x="203.5" y="75.4">KEYE_PWM_V3P3</text>
<text x="10.7" y="78.8">SYSRSTB_CONN</text>
</g>
<g font-size="1.4" fill="#0080ff">
<text x="11" y="33.1">AUXIN2</text>
<text x="11" y="34.8">PWM1</text>
<text x="11" y="41.1">UART1_RXD</text>
<text x="11" y="42.8">UART1_TXD</text>
<text x="11" y="44.4">UART1_CTS</text>
<text x="11" y="46">UART1_RTS</text>
</g>
<g font-size="1.4" fill="#00f">
<text x="219.2" y="30.9">LED-SIDE-B LED1206-SIDE-B</text>
<text x="171.2" y="71.1">PCIE M.2</text>
<text x="171.2" y="72.5">M-KEY SOCKET</text>
</g>
<g font-size="1.4" fill="#408080">
<text x="11" y="50.8">PCM_DRX</text>
<text x="11" y="52.4">PCM_DTX</text>
<text x="11" y="54">PCM_CLK</text>
<text x="11" y="55.5">PCM_FS</text>
</g>
<g font-size="1.4" fill="#004000">
<text x="203.5" y="61">PCIE_PERST_V3P3</text>
<text x="203.5" y="62.6">PCIE_CLKREQ_V3P3</text>
<text x="203.5" y="64.2">PCIE_WAKE_V3P3</text>
</g>
<g font-size="1.1">
<text x="34.1" y="7.5">5</text>
<text x="86.3" y="7.5">4</text>
<text x="138.6" y="7.5">3</text>
<text x="190.8" y="7.5">2</text>
<text x="243.1" y="7.5">1</text>
<text x="6.8" y="31.9">D</text>
<text x="269.7" y="31.9">D</text>
<text x="6.8" y="77.8">C</text>
<text x="269.7" y="77.8">C</text>
<text x="6.8" y="123.8">B</text>
<text x="269.7" y="123.8">B</text>
<text x="6.8" y="169.8">A</text>
<text x="269.7" y="169.8">A</text>
<text x="198.1" y="190.3">http://www.banana-pi.org</text>
<text x="34.1" y="193">5</text>
<text x="86.3" y="193">4</text>
<text x="138.6" y="193">3</text>
<text x="190.8" y="193">2</text>
<text x="243.1" y="193">1</text>
</g>
</svg>
